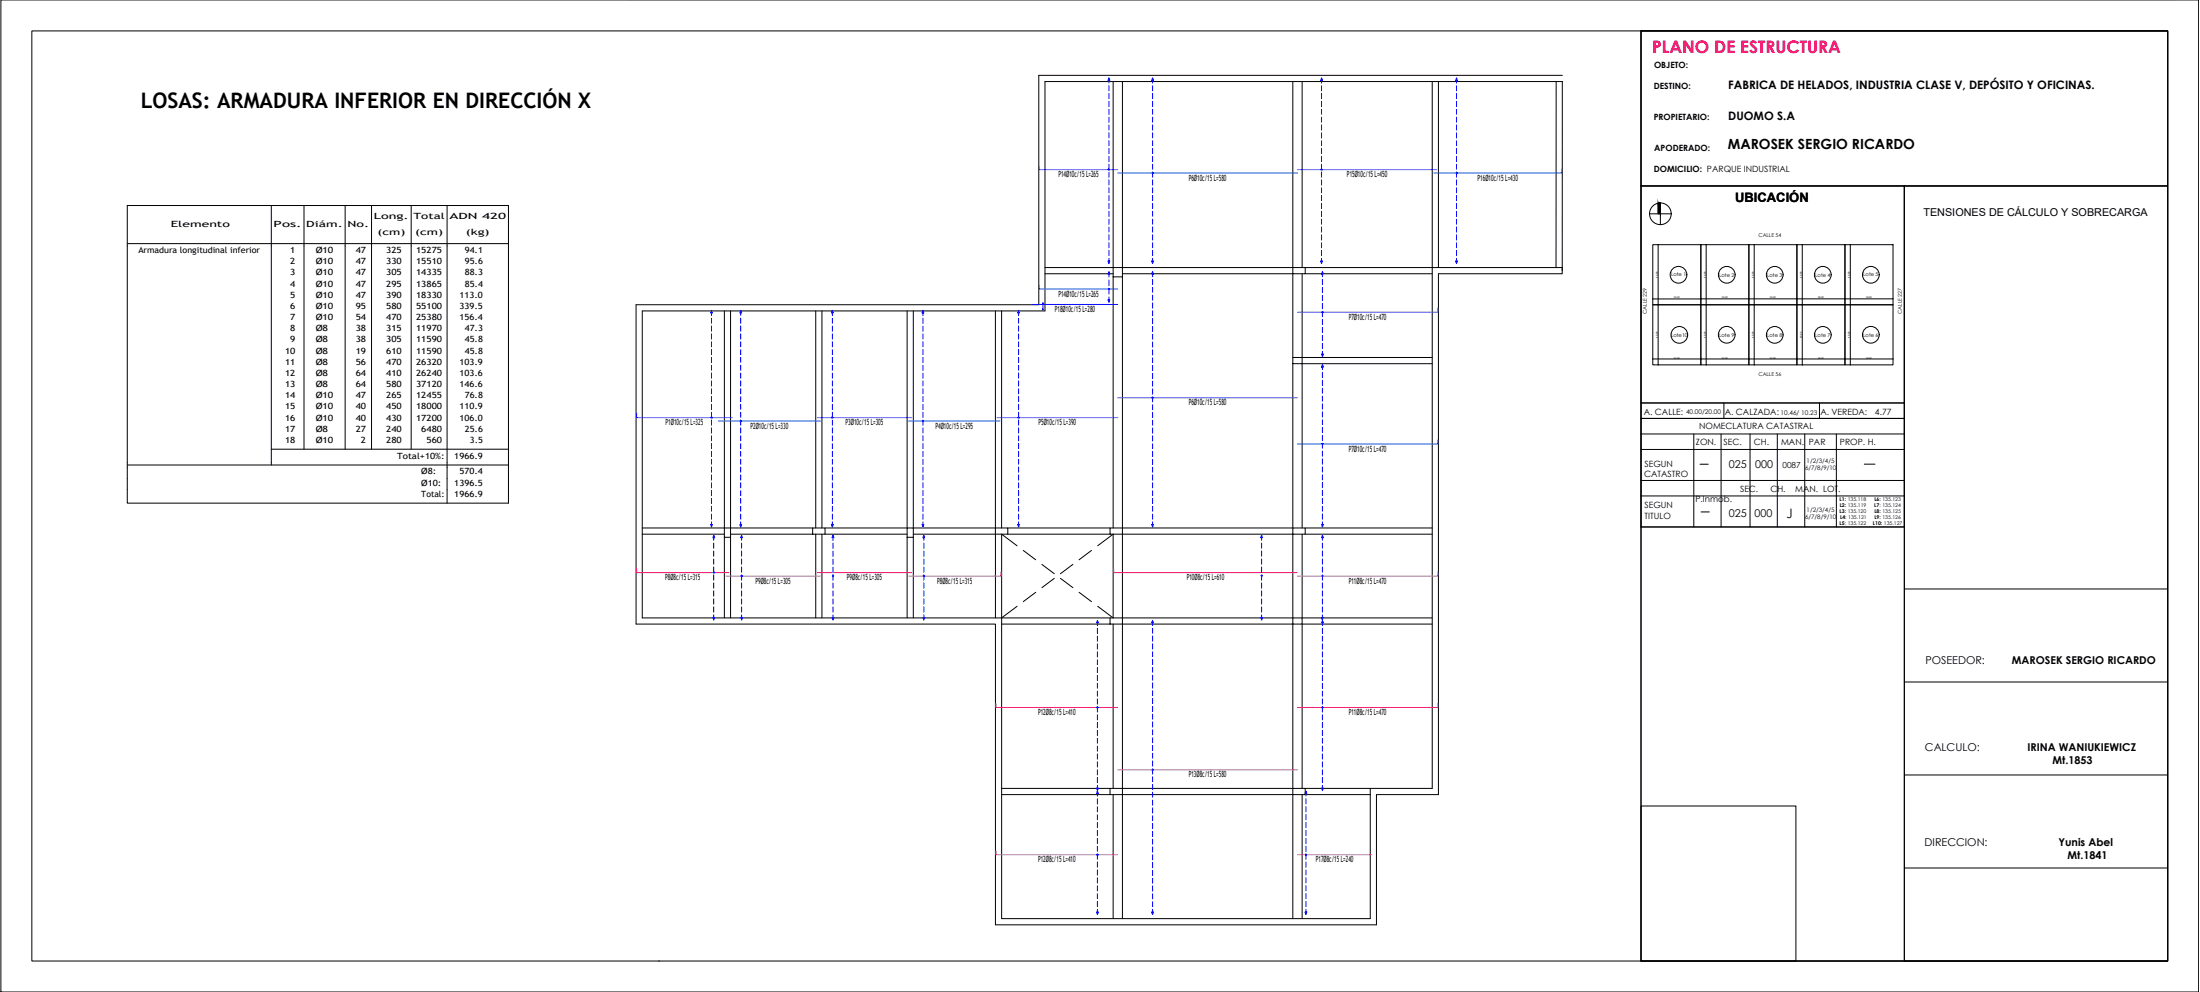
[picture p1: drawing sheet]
<svg xmlns="http://www.w3.org/2000/svg" width="710mm" height="320mm" viewBox="0 0 710 320" stroke-linecap="round" stroke-linejoin="round" font-family="sans-serif">
<!-- layer: 0 -->
<g fill="none" stroke="#000" stroke-width=".32">
<path d="M.3 0h709.4v320h-709.4zM10.3 10h689.4v300h-689.4zM529.7 10h170v300h-170zM529.7 10h170v50h-170zM529.7 10v300M529.7 10h170v300h-170M529.7 60h85v70h-85zM529.7 60h170M614.7 60h85v250h-85zM614.7 60v250M533.5 78.9h15.5v19.4h-15.5zM535.2 78.9v38.8"/>
<path d="M549 78.9h15.5v19.4h-15.5zM550.7 78.9v38.8M564.5 78.9h15.5v19.4h-15.5zM566.2 78.9v38.8M580 78.9h15.5v19.4h-15.5zM581.8 79l-.1 38.7M595.5 78.9h15.5v19.4h-15.5zM597.3 79v38.7M533.5 98.3h15.5v19.4h-15.5zM535.2 98.3h.1M549 98.3h15.5v19.4h-15.5zM549.1 96.4l-.1 .1"/>
<path d="M550.7 98.3h.1M564.5 98.3h15.5v19.4h-15.5zM564.6 96.4h-.1M566.2 98.3h.1M580 98.3h15.5v19.4h-15.5zM580.1 96.4h-.1M581.7 98.3l.1 .1M595.5 98.3h15.5v19.4h-15.5zM595.6 96.4h-.1M597.2 98.3h.1M611.1 96.4h-77.6M533.5 115.8h77.6"/>
<path d="M535.2 117.7h.1M549.1 115.8h-.1M550.7 117.7h.1M564.6 115.8h-.1M566.2 117.7h.1M580.1 115.8h-.1M595.6 115.8h-.1M529.7 130h85v5h-85zM529.7 135h85v35h-85zM529.7 135h85M529.7 140h85M546.7 140v30"/>
<path d="M555.6 140v30M556.5 130v5M564.9 140v30M573.7 140v30M582.6 140v30M587.3 130v5M592.8 140v30M529.7 145h85M529.7 155h85M529.7 160h85M529.7 170h85M614.7 190h85"/>
<path d="M614.7 220h85M529.7 260h50v50h-50zM614.7 250h85M614.7 280h85"/>
<circle cx="541.8" cy="88.6" r="2.69"/>
<circle cx="557.4" cy="88.6" r="2.69"/>
<circle cx="572.9" cy="88.6" r="2.69"/>
<circle cx="588.4" cy="88.6" r="2.69"/>
<circle cx="603.9" cy="88.6" r="2.69"/>
<circle cx="542.1" cy="108" r="2.69"/>
<circle cx="557.4" cy="108" r="2.69"/>
<circle cx="572.9" cy="108" r="2.69"/>
<circle cx="588.4" cy="108" r="2.69"/>
<circle cx="603.9" cy="108" r="2.69"/>
</g>
<!-- layer: VISTAS -->
<g fill="#000" stroke="#000" stroke-width=".32">
<path d="M535.6 65.5h.4z"/>
<path d="M535.6 65.5h.4zM535.2 65.5h.8z"/>
<path d="M535.2 65.5l.8 3.5v-3.5zM535.2 65.5l.8 3.5h-.8z"/>
</g>
<!-- layer: SILUETA DE SUPERFICIES -->
<g fill="none" stroke="#000" stroke-width=".32">
<path d="M532.5 69h6.9M535.2 65.5v3.5M536 65.5v7"/>
<circle cx="536" cy="69" r="3.5"/>
</g>
<!-- layer: plano 01 -->
<path d="M548.8 149.7h2.6M601.8 149.7h3.4M549.1 165.1h2.7" fill="none" stroke="#000" stroke-width=".32"/>
<!-- layer: 0 -->
<path d="M202.7 0h500" fill="none" stroke="#808080" stroke-width=".32"/>
<!-- layer: A-VISTA MUROS -->
<g fill="none" stroke="#000" stroke-width=".32">
<path d="M359.3 26.3v60h-22M362.3 26.3v60h55v-60M420.3 26.3v60M462.3 26.3v228h-41M464.3 26.3v60M502.3 26.3v60M504.3 24.3h-169v74h-130v103h116v97h123v-42h20v-168h40v-2h-83M337.3 88.3h22M359.3 86.3h3v3h-3zM359.3 89.3v81M362.3 89.3v81h55v-53M362.3 88.3h55"/>
<path d="M417.3 86.3h4v2h-4zM417.3 88.3v27M420.3 88.3v27h42M421.3 88.3h41M504.3 87.3v-61h-167v74h-130v99h151M233.8 100.3v70h-26.5M235.8 100.3v70h26.5M263.3 100.3v70M265.3 100.3v70M292.8 100.3v70h-26.5M294.8 100.3v70h26.5v-70M323.3 100.3v70"/>
<path d="M417.3 115.3h3v2h-3zM462.3 117.3h-42v53M207.3 172.3h26.5M233.8 170.3h2v3h-2zM233.8 173.3v26M235.8 172.3h26.5M235.8 173.3v26M262.3 170.3h4v2h-4zM263.3 172.3v27M265.3 172.3v27M266.3 172.3h26.5M292.8 170.3h2v3h-2z"/>
<path d="M292.8 173.3v26M294.8 172.3h26.5M294.8 173.3v26M321.3 170.3h4v2h-4zM321.3 172.3v27M323.3 172.3v124h119v-42M325.3 170.3h33M325.3 172.3h33M358.3 170.3h4v2h-4zM359.3 172.3v27M362.3 172.3h55v27h-55zM417.3 170.3h4v2h-4z"/>
<path d="M420.3 172.3v27h42M421.3 170.3h41M421.3 172.3h41M358.3 199.3h4v2h-4zM417.3 199.3h3v2h-3zM323.3 201.3h35M359.3 201.3v53M362.3 201.3h55v53h-55zM462.3 201.3h-42v53M323.3 254.3h35M323.3 256.3h35M358.3 254.3h4v2h-4z"/>
<path d="M359.3 256.3v40M417.3 254.3h4v2h-4zM417.3 256.3h-55v40M417.3 256.3v40M420.3 256.3v40M421.3 256.3h21"/>
</g>
<!-- layer: M-REFERENCIAS -->
<path d="M41.1 66.3h123v96h-123zM41.1 78.6h123M87.6 66.3v83.7M98.1 66.3v78.6M111.4 66.3v78.6M119.9 66.3v78.6M132.7 66.3v78.6M144.3 66.3v96M41.1 150h123M87.6 144.9h76.5" fill="none" stroke="#000" stroke-width=".32"/>
<!-- layer: PA_SIMB_HUEC -->
<path d="M323.3 172.3l5 3.8M330.3 177.5l4 3.1M352.3 177.5l-4 3.1M359.3 172.3l-5 3.7M328.3 195.6l-5 3.7M334.3 191.1l-4 2.9M336.3 182.1l4 3M340.3 186.6l-4 3M342.3 186.6l4 3M346.3 182l-4 3.1M348.3 191.1l4 3M354.3 195.6l5 3.7" fill="none" stroke="#000" stroke-width=".32"/>
<!-- layer: EH-BARRA 10mm VISTA -->
<g fill="none" stroke="#135de7" stroke-width=".32">
<path d="M335.5 53.7v1h25.3M360.8 55.8h58M418.8 54.7h45M504.1 54.5v1.3h-41.3M333.2 98.2h27.6M335.5 92.2v1h25.3M464.1 99.4v1.3h-45.3M205.5 133.1v1.6h30.9M231.9 135.8h32.9M263.8 134.7h30.5M293.3 135.8h29.5M321.8 134.7h39"/>
<path d="M360.8 128.3h58M464.1 141.9v1.3h-45.3"/>
</g>
<!-- layer: ARR_L_I_IG_LINEA -->
<g fill="none" stroke="#00f" stroke-width=".32">
<path d="M357.9 25.1l.4 .8h-.7zM357.9 25.9v.9M357.9 27.6v1.7M357.9 30.2v1.6M357.9 32.7v1.7M357.9 35.2v1.7M357.9 37.8v1.6M372 25.1l.4 .8h-.7zM372 25.9v.9M372 27.6v1.7M372 30.2v1.6M372 32.7v1.7"/>
<path d="M372 35.2v1.7M372 37.8v1.6M426.6 25.1l.3 .8h-.6zM426.6 25.9v.9M426.6 27.6v1.7M426.6 30.2v1.6M426.6 32.7v1.7M426.6 35.2v1.7M426.6 37.8v1.6M470.2 25.1l.3 .8h-.7zM470.2 25.9v.9M470.2 27.6v1.7"/>
<path d="M470.2 30.2v1.6M470.2 32.7v1.7M470.2 35.2v1.7M470.2 37.8v1.6M357.9 40.3v1.7M357.9 42.8v1.7M357.9 45.4v1.6M357.9 47.9v1.7M357.9 50.4v1.7M357.9 52.9v1.7M357.9 55.5v1.7M357.9 58v1.7"/>
<path d="M372 40.3v1.7M372 42.8v1.7M372 45.4v1.6M372 47.9v1.7M372 50.4v1.7M372 52.9v1.7M372 55.5v1.7M372 58v1.7M426.6 40.3v1.7M426.6 42.8v1.7M426.6 45.4v1.6M426.6 47.9v1.7"/>
<path d="M426.6 50.4v1.7M426.6 52.9v1.7M426.6 55.5v1.7M426.6 58v1.7M470.2 40.3v1.7M470.2 42.8v1.7M470.2 45.4v1.6M470.2 47.9v1.7M470.2 50.4v1.7M470.2 52.9v1.7M470.2 55.5v1.7M470.2 58v1.7"/>
<path d="M357.9 60.5v1.7M357.9 63.1v1.7M357.9 65.6v1.7M357.9 68.1v1.7M357.9 70.7v1.7M357.9 73.2v1.7M357.9 75.7v1.7M357.9 78.3v1.7M372 60.5v1.7M372 63.1v1.7M372 65.6v1.7M372 68.1v1.7"/>
<path d="M372 70.7v1.7M372 73.2v1.7M372 75.7v1.7M372 78.3v1.7M426.6 60.5v1.7M426.6 63.1v1.7M426.6 65.6v1.7M426.6 68.1v1.7M426.6 70.7v1.7M426.6 73.2v1.7M426.6 75.7v1.7M426.6 78.3v1.7"/>
<path d="M470.2 60.5v1.7M470.2 63.1v1.7M470.2 65.6v1.7M470.2 68.1v1.7M470.2 70.7v1.7M470.2 73.2v1.7M470.2 75.7v1.7M470.2 78.3v1.7M336.5 99.7h.3l-.2 .3zM336.6 97.6l.2 .3h-.3zM336.6 97.9v1.8M357.6 96.7h.7l-.4 .8z"/>
<path d="M357.6 84.2h.7l-.4 .8zM357.9 87.6l.4 .8h-.7zM357.9 80.8v1.7M357.9 83.3v.9M357.9 88.4v1M357.9 90.3v1.8M357.9 93v1.8M357.9 95.8v.9M371.7 84.2h.7l-.4 .8zM372 87.6l.4 .8h-.7zM372 80.8v1.7M372 83.3v.9"/>
<path d="M372 88.4v.9M372 90.1v1.7M372 92.7v1.6M372 95.2v1.7M372 97.7v1.7M426.3 84.2h.6l-.3 .8zM426.6 80.8v1.7M426.6 83.3v.9M426.9 87.6l.3 .8h-.6zM426.9 88.4v.9M426.9 90.2v1.7M426.9 92.7v1.7"/>
<path d="M426.9 95.3v1.7M426.9 97.9v1.7M469.8 84.2h.7l-.3 .8zM470.2 80.8v1.7M470.2 83.3v.9M229.7 100.1l.3 .8h-.6zM229.7 100.9v.9M229.7 102.6v1.7M229.7 105.1v1.7M229.7 107.7v1.7M229.7 110.2v1.7M229.7 112.7v1.7"/>
<path d="M229.7 115.3v1.6M229.7 117.8v1.7M239.1 100.1l.3 .8h-.6zM239.1 100.9v.9M239.1 102.6v1.7M239.1 105.1v1.7M239.1 107.7v1.7M239.1 110.2v1.7M239.1 112.7v1.7M239.1 115.3v1.6M239.1 117.8v1.7M268.7 100.1l.3 .8h-.6z"/>
<path d="M268.7 100.9v.9M268.7 102.6v1.7M268.7 105.1v1.7M268.7 107.7v1.7M268.7 110.2v1.7M268.7 112.7v1.7M268.7 115.3v1.6M268.7 117.8v1.7M297.9 100.1l.3 .8h-.6zM297.9 100.9v.9M297.9 102.6v1.7M297.9 105.1v1.7"/>
<path d="M297.9 107.7v1.7M297.9 110.2v1.7M297.9 112.7v1.7M297.9 115.3v1.6M297.9 117.8v1.7M328.8 100.1l.3 .8h-.6zM328.8 100.9v.9M328.8 102.6v1.7M328.8 105.1v1.7M328.8 107.7v1.7M328.8 110.2v1.7M328.8 112.7v1.7"/>
<path d="M328.8 115.3v1.6M328.8 117.8v1.7M372 100.2v1.7M372 102.7v1.7M372 105.3v1.6M372 107.8v1.7M372 110.3v1.7M372 112.8v1.7M372 115.4v1.6M372 117.9v1.7M426.6 114.2h.6l-.3 .8zM426.9 117.6l.3 .8h-.6z"/>
<path d="M426.9 100.4v1.8M426.9 103v1.7M426.9 105.6v1.7M426.9 108.2v1.7M426.9 110.7v1.8M426.9 113.3v.9M426.9 118.4v.9M229.7 120.3v1.7M229.7 122.8v1.7M229.7 125.4v1.7M229.7 127.9v1.7M229.7 130.4v1.7"/>
<path d="M229.7 133v1.6M229.7 135.5v1.7M229.7 138v1.7M239.1 120.3v1.7M239.1 122.8v1.7M239.1 125.4v1.7M239.1 127.9v1.7M239.1 130.4v1.7M239.1 133v1.6M239.1 135.5v1.7M239.1 138v1.7M268.7 120.3v1.7"/>
<path d="M268.7 122.8v1.7M268.7 125.4v1.7M268.7 127.9v1.7M268.7 130.4v1.7M268.7 133v1.6M268.7 135.5v1.7M268.7 138v1.7M297.9 120.3v1.7M297.9 122.8v1.7M297.9 125.4v1.7M297.9 127.9v1.7M297.9 130.4v1.7"/>
<path d="M297.9 133v1.6M297.9 135.5v1.7M297.9 138v1.7M328.8 120.3v1.7M328.8 122.8v1.7M328.8 125.4v1.7M328.8 127.9v1.7M328.8 130.4v1.7M328.8 133v1.6M328.8 135.5v1.7M328.8 138v1.7M372 120.4v1.7"/>
<path d="M372 122.9v1.7M372 125.4v1.7M372 128v1.6M372 130.5v1.7M372 133v1.7M372 135.5v1.7M372 138.1v1.6M426.9 120.1v1.7M426.9 122.7v1.7M426.9 125.2v1.7M426.9 127.7v1.7M426.9 130.3v1.7"/>
<path d="M426.9 132.8v1.7M426.9 135.4v1.6M426.9 137.9v1.7M229.7 140.5v1.7M229.7 143.1v1.6M229.7 145.6v1.7M229.7 148.1v1.7M229.7 150.6v1.7M229.7 153.2v1.6M229.7 155.7v1.7M229.7 158.2v1.7M239.1 140.5v1.7"/>
<path d="M239.1 143.1v1.6M239.1 145.6v1.7M239.1 148.1v1.7M239.1 150.6v1.7M239.1 153.2v1.6M239.1 155.7v1.7M239.1 158.2v1.7M268.7 140.5v1.7M268.7 143.1v1.6M268.7 145.6v1.7M268.7 148.1v1.7M268.7 150.6v1.7"/>
<path d="M268.7 153.2v1.6M268.7 155.7v1.7M268.7 158.2v1.7M297.9 140.5v1.7M297.9 143.1v1.6M297.9 145.6v1.7M297.9 148.1v1.7M297.9 150.6v1.7M297.9 153.2v1.6M297.9 155.7v1.7M297.9 158.2v1.7M328.8 140.5v1.7"/>
<path d="M328.8 143.1v1.6M328.8 145.6v1.7M328.8 148.1v1.7M328.8 150.6v1.7M328.8 153.2v1.6M328.8 155.7v1.7M328.8 158.2v1.7M372 140.6v1.7M372 143.1v1.7M372 145.6v1.7M372 148.1v1.7M372 150.7v1.7"/>
<path d="M372 153.2v1.7M372 155.7v1.7M372 158.2v1.7M426.9 140.4v1.7M426.9 143v1.6M426.9 145.5v1.7M426.9 148v1.7M426.9 150.6v1.7M426.9 153.1v1.7M426.9 155.6v1.7M426.9 158.2v1.7M229.4 169.2h.6l-.3 .8z"/>
<path d="M229.7 160.7v1.7M229.7 163.3v1.7M229.7 165.8v1.7M229.7 168.3v.9M230.4 172.6l.3 .8h-.6zM230.4 173.4v.9M230.4 175.2v1.7M230.4 177.7v1.7M238.8 169.2h.6l-.3 .8zM239.1 160.7v1.7M239.1 163.3v1.7M239.1 165.8v1.7"/>
<path d="M239.1 168.3v.9M239.4 172.6l.3 .8h-.6zM239.4 173.4v.9M239.4 175.2v1.7M239.4 177.7v1.7M268.4 169.2h.6l-.3 .8zM268.7 160.7v1.7M268.7 163.3v1.7M268.7 165.8v1.7M268.7 168.3v.9M268.9 172.6l.3 .8h-.6zM268.9 173.4v.9"/>
<path d="M268.9 175.2v1.7M268.9 177.7v1.7M297.6 169.2h.6l-.3 .8zM297.9 160.7v1.7M297.9 163.3v1.7M297.9 165.8v1.7M297.9 168.3v.9M298.2 172.6l.3 .8h-.6zM298.2 173.4v.9M298.2 175.2v1.7M298.2 177.7v1.7M328.5 169.2h.6l-.3 .8z"/>
<path d="M328.8 160.7v1.7M328.8 163.3v1.7M328.8 165.8v1.7M328.8 168.3v.9M371.7 169.2h.7l-.4 .8zM372 160.8v1.6M372 163.3v1.7M372 165.8v1.7M372 168.3v.9M407.2 172.6l.4 .8h-.7zM407.2 173.4v.9M407.2 175.2v1.7"/>
<path d="M407.2 177.7v1.7M426.6 169.2h.6l-.3 .8zM426.9 172.6l.3 .8h-.6zM426.9 160.7v1.7M426.9 163.3v1.6M426.9 165.8v1.7M426.9 168.3v.9M426.9 173.4v.9M426.9 175.2v1.7M426.9 177.7v1.7M230.1 199.2h.6l-.3 .8zM230.4 180.3v1.7"/>
<path d="M230.4 182.9v1.7M230.4 185.4v1.8M230.4 188v1.7M230.4 190.6v1.7M230.4 193.2v1.7M230.4 195.7v1.7M230.4 198.3v.9M239.1 199.2h.6l-.3 .8zM239.4 180.3v1.7M239.4 182.9v1.7M239.4 185.4v1.8M239.4 188v1.7"/>
<path d="M239.4 190.6v1.7M239.4 193.2v1.7M239.4 195.7v1.7M239.4 198.3v.9M268.6 199.2h.6l-.3 .8zM268.9 180.3v1.7M268.9 182.9v1.7M268.9 185.4v1.8M268.9 188v1.7M268.9 190.6v1.7M268.9 193.2v1.7M268.9 195.7v1.7"/>
<path d="M268.9 198.3v.9M297.9 199.2h.6l-.3 .8zM298.2 180.3v1.7M298.2 182.9v1.7M298.2 185.4v1.8M298.2 188v1.7M298.2 190.6v1.7M298.2 193.2v1.7M298.2 195.7v1.7M298.2 198.3v.9M406.9 199.2h.7l-.4 .8zM407.2 180.3v1.7"/>
<path d="M407.2 182.9v1.7M407.2 185.4v1.8M407.2 188v1.7M407.2 190.6v1.7M407.2 193.2v1.7M407.2 195.7v1.7M407.2 198.3v.9M426.6 199.2h.6l-.3 .8zM426.9 180.3v1.7M426.9 182.9v1.7M426.9 185.4v1.8M426.9 188v1.7"/>
<path d="M426.9 190.6v1.7M426.9 193.2v1.7M426.9 195.7v1.7M426.9 198.3v.9M354.2 200.1l.4 .8h-.7zM354.2 200.9v.9M354.2 202.6v1.7M354.2 205.2v1.7M354.2 207.7v1.7M354.2 210.2v1.7M354.2 212.8v1.7M354.2 215.3v1.7"/>
<path d="M354.2 217.8v1.7M372 200.1l.4 .8h-.7zM372 200.9v.9M372 202.6v1.7M372 205.1v1.7M372 207.7v1.6M372 210.2v1.7M372 212.7v1.7M372 215.2v1.7M372 217.7v1.7M426.9 200.1l.3 .8h-.6zM426.9 200.9v.9"/>
<path d="M426.9 202.6v1.7M426.9 205.2v1.7M426.9 207.7v1.7M426.9 210.2v1.7M426.9 212.8v1.7M426.9 215.3v1.7M426.9 217.8v1.7M354.2 220.4v1.7M354.2 222.9v1.7M354.2 225.4v1.7M354.2 228v1.7M354.2 230.5v1.7"/>
<path d="M354.2 233v1.7M354.2 235.6v1.7M354.2 238.1v1.7M372 220.3v1.6M372 222.8v1.7M372 225.3v1.7M372 227.8v1.7M372 230.3v1.7M372 232.9v1.6M372 235.4v1.7M372 237.9v1.7M426.9 220.4v1.7"/>
<path d="M426.9 222.9v1.7M426.9 225.4v1.7M426.9 228v1.7M426.9 230.5v1.7M426.9 233v1.7M426.9 235.6v1.7M426.9 238.1v1.7M353.9 254.2h.7l-.4 .8zM354.2 255.1l.4 .8h-.7zM354.2 240.6v1.7M354.2 243.2v1.7M354.2 245.7v1.7"/>
<path d="M354.2 248.3v1.6M354.2 250.8v1.7M354.2 253.3v.9M354.2 255.9v.9M354.2 257.6v1.7M372 240.4v1.7M372 242.9v1.7M372 245.5v1.6M372 248v1.7M372 250.5v1.7M372 253v1.7M372 255.5v1.7"/>
<path d="M372 258.1v1.6M421.5 255.1l.4 .8h-.7zM421.5 255.9v.9M421.5 257.6v1.7M426.6 254.2h.6l-.3 .8zM426.9 240.6v1.7M426.9 243.2v1.7M426.9 245.7v1.7M426.9 248.3v1.6M426.9 250.8v1.7M426.9 253.3v.9M354.2 260.2v1.7"/>
<path d="M354.2 262.7v1.7M354.2 265.3v1.7M354.2 267.8v1.7M354.2 270.4v1.7M354.2 272.9v1.7M354.2 275.5v1.7M354.2 278v1.7M372 260.6v1.6M372 263.1v1.7M372 265.6v1.7M372 268.1v1.7M372 270.7v1.6"/>
<path d="M372 273.2v1.7M372 275.7v1.7M372 278.2v1.7M421.5 260.2v1.7M421.5 262.7v1.7M421.5 265.3v1.7M421.5 267.8v1.7M421.5 270.4v1.7M421.5 272.9v1.7M421.5 275.5v1.7M421.5 278v1.7M353.9 294.2h.7l-.4 .8z"/>
<path d="M354.2 280.6v1.7M354.2 283.1v1.7M354.2 285.7v1.7M354.2 288.2v1.7M354.2 290.8v1.7M354.2 293.3v.9M371.7 294.2h.7l-.4 .8zM372 280.7v1.7M372 283.2v1.7M372 285.8v1.6M372 288.3v1.7M372 290.8v1.7"/>
<path d="M372 293.3v.9M421.2 294.2h.7l-.4 .8zM421.5 280.6v1.7M421.5 283.1v1.7M421.5 285.7v1.7M421.5 288.2v1.7M421.5 290.8v1.7M421.5 293.3v.9"/>
<circle cx="358" cy="54.7" r=".2"/>
<circle cx="372.1" cy="55.8" r=".2"/>
<circle cx="426.6" cy="54.7" r=".2"/>
<circle cx="470.2" cy="55.8" r=".2"/>
<circle cx="358" cy="93.2" r=".2"/>
<circle cx="426.9" cy="100.7" r=".2"/>
<circle cx="229.7" cy="134.7" r=".2"/>
<circle cx="239.1" cy="135.8" r=".2"/>
<circle cx="268.7" cy="134.7" r=".2"/>
<circle cx="297.9" cy="135.8" r=".2"/>
<circle cx="328.8" cy="134.7" r=".2"/>
<circle cx="372.1" cy="128.3" r=".2"/>
<circle cx="426.9" cy="143.2" r=".2"/>
<circle cx="230.4" cy="184.7" r=".2"/>
<circle cx="239.4" cy="185.8" r=".2"/>
<circle cx="268.9" cy="185.7" r=".2"/>
<circle cx="298.2" cy="185.8" r=".2"/>
<circle cx="407.2" cy="185.7" r=".2"/>
<circle cx="426.9" cy="185.8" r=".2"/>
<circle cx="354.2" cy="228.2" r=".2"/>
<circle cx="426.9" cy="228.2" r=".2"/>
<circle cx="372.1" cy="248.3" r=".2"/>
<circle cx="354.2" cy="275.7" r=".2"/>
<circle cx="421.6" cy="275.7" r=".2"/>
</g>
<!-- layer: EH-BARRA 8mm VISTA -->
<path d="M205.5 183.4v1.3h29.8M234.3 185.8h30.5M263.8 184.7h30.5M323.1 184.5v1.3h-29.8M359.5 183.4v1.3h59.3M464.1 184.5v1.3h-45.3M321.5 226.9v1.3h39.3M464.1 226.9v1.3h-45.3M360.8 248.3h58M321.5 274.4v1.3h39.3M418.8 275.7h24" fill="none" stroke="#e713e0" stroke-width=".32"/>
<text font-size="6.9" x="45.4" y="34.8">LOSAS: ARMADURA INFERIOR EN DIRECCIÓN X</text>
<text font-size="5.6" fill="#f00" x="533.3" y="17">PLANO DE ESTRUCTURA</text>
<text font-size="4.5" x="557.7" y="48.2">MAROSEK SERGIO RICARDO</text>
<g font-size="4.2">
<text x="560.1" y="65.2">UBICACIÓN</text>
<text x="576.6" y="166.9">J</text>
</g>
<g font-size="3.8">
<text x="557.9" y="28.6">FABRICA DE HELADOS, INDUSTRIA CLASE V, DEPÓSITO Y OFICINAS.</text>
<text x="557.9" y="38.8">DUOMO S.A</text>
</g>
<g font-size="3.5">
<text x="620.9" y="69.7">TENSIONES DE CÁLCULO Y SOBRECARGA</text>
<text x="558" y="150.9">025</text>
<text x="566.6" y="150.9">000</text>
<text x="558" y="166.8">025</text>
<text x="566.4" y="166.8">000</text>
<text x="621.5" y="214.2">POSEEDOR:</text>
<text x="649.4" y="214.2">MAROSEK SERGIO RICARDO</text>
<text x="621.3" y="242.3">CALCULO:</text>
<text x="654.4" y="242.3">IRINA WANIUKIEWICZ</text>
<text x="662.5" y="246.5">Mt.1853</text>
<text x="621.2" y="272.8">DIRECCION:</text>
<text x="664.4" y="272.8">Yunis Abel</text>
<text x="667.4" y="277">Mt.1841</text>
</g>
<g font-size="2.8">
<text x="533.9" y="22">OBJETO:</text>
<text x="533.8" y="28.7">DESTINO:</text>
<text x="533.8" y="38.8">PROPIETARIO:</text>
<text x="534" y="48.8">APODERADO:</text>
<text x="341.6" y="57">P14Ø10c/15 L=265</text>
<text x="383.7" y="58.3">P6Ø10c/15 L=580</text>
<text x="434.8" y="57">P15Ø10c/15 L=450</text>
<text x="476.9" y="58.3">P16Ø10c/15 L=430</text>
<text x="533.8" y="55.6">DOMICILIO: PARQUE INDUSTRIAL</text>
<text x="120.7" y="70.5">Long.</text>
<text x="133.5" y="70.5">Total</text>
<text x="145.1" y="70.5">ADN 420</text>
<text x="55.1" y="73.2">Elemento</text>
<text x="88.3" y="73.2">Pos.</text>
<text x="98.9" y="73.2">Diám.</text>
<text x="112.2" y="73.2">No.</text>
<text x="121.8" y="75.9">(cm)</text>
<text x="134" y="75.9">(cm)</text>
<text x="150.4" y="75.9">(kg)</text>
<text x="44.7" y="81.6">Armadura longitudinal inferior</text>
<text x="93.7" y="81.6">1</text>
<text x="101.9" y="81.6">Ø10</text>
<text x="114.8" y="81.6">47</text>
<text x="124.7" y="81.6">325</text>
<text x="134.3" y="81.6">15275</text>
<text x="150" y="81.6">94.1</text>
<text x="93.7" y="85.2">2</text>
<text x="93.7" y="88.8">3</text>
<text x="101.9" y="85.2">Ø10</text>
<text x="101.9" y="88.8">Ø10</text>
<text x="114.8" y="85.2">47</text>
<text x="114.8" y="88.8">47</text>
<text x="124.7" y="85.2">330</text>
<text x="124.7" y="88.8">305</text>
<text x="134.3" y="85.2">15510</text>
<text x="134.3" y="88.8">14335</text>
<text x="150" y="85.2">95.6</text>
<text x="150" y="88.8">88.3</text>
<text x="93.7" y="92.4">4</text>
<text x="101.9" y="92.4">Ø10</text>
<text x="114.8" y="92.4">47</text>
<text x="124.7" y="92.4">295</text>
<text x="134.3" y="92.4">13865</text>
<text x="150" y="92.4">85.4</text>
<text x="341.6" y="95.7">P14Ø10c/15 L=265</text>
<text x="93.7" y="96">5</text>
<text x="93.7" y="99.6">6</text>
<text x="101.9" y="96">Ø10</text>
<text x="101.9" y="99.6">Ø10</text>
<text x="114.8" y="96">47</text>
<text x="114.8" y="99.6">95</text>
<text x="124.7" y="96">390</text>
<text x="124.7" y="99.6">580</text>
<text x="134.3" y="96">18330</text>
<text x="134.3" y="99.6">55100</text>
<text x="148.3" y="96">113.0</text>
<text x="148.3" y="99.6">339.5</text>
<text x="340.5" y="100.7">P18Ø10c/15 L=280</text>
<text x="93.7" y="103.2">7</text>
<text x="93.7" y="106.8">8</text>
<text x="101.9" y="103.2">Ø10</text>
<text x="101.9" y="106.8">Ø8</text>
<text x="114.8" y="103.2">54</text>
<text x="114.8" y="106.8">38</text>
<text x="124.7" y="103.2">470</text>
<text x="124.7" y="106.8">315</text>
<text x="134.3" y="103.2">25380</text>
<text x="134.3" y="106.8">11970</text>
<text x="148.3" y="103.2">156.4</text>
<text x="150" y="106.8">47.3</text>
<text x="435.4" y="103.2">P7Ø10c/15 L=470</text>
<text x="93.7" y="110.4">9</text>
<text x="101.9" y="110.4">Ø8</text>
<text x="114.8" y="110.4">38</text>
<text x="124.7" y="110.4">305</text>
<text x="134.3" y="110.4">11590</text>
<text x="150" y="110.4">45.8</text>
<text x="92" y="114">10</text>
<text x="92" y="117.6">11</text>
<text x="101.9" y="114">Ø8</text>
<text x="101.9" y="117.6">Ø8</text>
<text x="114.8" y="114">19</text>
<text x="114.8" y="117.6">56</text>
<text x="124.7" y="114">610</text>
<text x="124.7" y="117.6">470</text>
<text x="134.3" y="114">11590</text>
<text x="134.3" y="117.6">26320</text>
<text x="148.3" y="117.6">103.9</text>
<text x="150" y="114">45.8</text>
<text x="92" y="121.2">12</text>
<text x="92" y="124.8">13</text>
<text x="101.9" y="121.2">Ø8</text>
<text x="101.9" y="124.8">Ø8</text>
<text x="114.8" y="121.2">64</text>
<text x="114.8" y="124.8">64</text>
<text x="124.7" y="121.2">410</text>
<text x="124.7" y="124.8">580</text>
<text x="134.3" y="121.2">26240</text>
<text x="134.3" y="124.8">37120</text>
<text x="148.3" y="121.2">103.6</text>
<text x="148.3" y="124.8">146.6</text>
<text x="92" y="128.4">14</text>
<text x="101.9" y="128.4">Ø10</text>
<text x="114.8" y="128.4">47</text>
<text x="124.7" y="128.4">265</text>
<text x="134.3" y="128.4">12455</text>
<text x="150" y="128.4">76.8</text>
<text x="383.7" y="130.8">P6Ø10c/15 L=580</text>
<text x="92" y="132">15</text>
<text x="92" y="135.6">16</text>
<text x="101.9" y="132">Ø10</text>
<text x="101.9" y="135.6">Ø10</text>
<text x="114.8" y="132">40</text>
<text x="114.8" y="135.6">40</text>
<text x="124.7" y="132">450</text>
<text x="124.7" y="135.6">430</text>
<text x="134.3" y="132">18000</text>
<text x="134.3" y="135.6">17200</text>
<text x="148.3" y="132">110.9</text>
<text x="148.3" y="135.6">106.0</text>
<text x="214.8" y="137">P1Ø10c/15 L=325</text>
<text x="273" y="137">P3Ø10c/15 L=305</text>
<text x="335.2" y="137">P5Ø10c/15 L=390</text>
<text x="530.6" y="134">A. CALLE:</text>
<text x="556.8" y="133.8">A. CALZADA:</text>
<text x="587.6" y="133.8">A. VEREDA:</text>
<text x="605.2" y="133.8">4.77</text>
<text x="92" y="139.2">17</text>
<text x="92" y="142.8">18</text>
<text x="101.9" y="139.2">Ø8</text>
<text x="101.9" y="142.8">Ø10</text>
<text x="114.8" y="139.2">27</text>
<text x="116.5" y="142.8">2</text>
<text x="124.7" y="139.2">240</text>
<text x="124.7" y="142.8">280</text>
<text x="136" y="139.2">6480</text>
<text x="137.7" y="142.8">560</text>
<text x="150" y="139.2">25.6</text>
<text x="151.7" y="142.8">3.5</text>
<text x="242.3" y="138.3">P2Ø10c/15 L=330</text>
<text x="302" y="138.3">P4Ø10c/15 L=295</text>
<text x="547.4" y="143.6">ZON.</text>
<text x="548.5" y="138.2">NOMECLATURA CATASTRAL</text>
<text x="556.3" y="143.6">SEC.</text>
<text x="566.1" y="143.6">CH.</text>
<text x="574.9" y="143.6">MAN. PAR</text>
<text x="593.9" y="143.6">PROP. H.</text>
<text x="128.2" y="147.9">Total+10%:</text>
<text x="146.7" y="147.9">1966.9</text>
<text x="435.4" y="145.7">P7Ø10c/15 L=470</text>
<text x="136" y="153">Ø8:</text>
<text x="148.3" y="153">570.4</text>
<text x="530.7" y="153.9">CATASTRO</text>
<text x="530.8" y="150.5">SEGUN</text>
<text x="136" y="156.6">Ø10:</text>
<text x="136" y="160.2">Total:</text>
<text x="146.7" y="156.6">1396.5</text>
<text x="146.7" y="160.2">1966.9</text>
<text x="561.7" y="158.6">SEC.</text>
<text x="571.4" y="158.6">CH.</text>
<text x="579.5" y="158.6">MAN. LOT.</text>
<text x="530.8" y="167.4">TITULO</text>
<text x="530.8" y="164">SEGUN</text>
<text x="547.3" y="162">P.Inmob.</text>
<text x="214.7" y="187">P8Ø8c/15 L=315</text>
<text x="243.9" y="188.3">P9Ø8c/15 L=305</text>
<text x="273.4" y="187">P9Ø8c/15 L=305</text>
<text x="302.5" y="188.3">P8Ø8c/15 L=315</text>
<text x="383.1" y="187">P10Ø8c/15 L=610</text>
<text x="435.4" y="188.3">P11Ø8c/15 L=470</text>
<text x="335.1" y="230.7">P12Ø8c/15 L=410</text>
<text x="435.4" y="230.7">P11Ø8c/15 L=470</text>
<text x="383.7" y="250.8">P13Ø8c/15 L=580</text>
<text x="335.1" y="278.2">P12Ø8c/15 L=410</text>
<text x="424.7" y="278.2">P17Ø8c/15 L=240</text>
</g>
<text font-size="2.7" x="575.4" y="150.9">0087</text>
<g font-size="2.1">
<text x="544.2" y="133.7">40.00/20.00</text>
<text x="574.7" y="133.7">10.46/ 10.23</text>
</g>
<g font-size="2">
<text x="583.2" y="149.3">1/2/3/4/5</text>
<text x="582.7" y="151.6">6/7/8/9/10</text>
<text x="582.7" y="167.3">6/7/8/9/10</text>
<text x="583.2" y="165">1/2/3/4/5</text>
</g>
<g font-size="1.7">
<text x="567.6" y="76.5">CALLE 54</text>
<text x="539.4" y="89.2">Lote 1</text>
<text x="554.9" y="89.2">Lote 2</text>
<text x="570.4" y="89.2">Lote 3</text>
<text x="585.9" y="89.2">Lote 4</text>
<text x="601.4" y="89.2">Lote 5</text>
<text x="531.5" y="101.2" transform="rotate(-90 531.5 101.2)">CALLE 229</text>
<text x="613.9" y="101.2" transform="rotate(-90 613.9 101.2)">CALLE 227</text>
<text x="539.4" y="108.6">Lote10</text>
<text x="554.9" y="108.6">Lote 9</text>
<text x="570.4" y="108.6">Lote 8</text>
<text x="585.9" y="108.6">Lote 7</text>
<text x="601.4" y="108.6">Lote 6</text>
<text x="567.6" y="121.2">CALLE 56</text>
<text x="593.8" y="161.5">L1: 135.118</text>
<text x="605" y="161.5">L6: 135.123</text>
<text x="593.8" y="165.4">L3: 135.120</text>
<text x="593.8" y="163.5">L2: 135.119</text>
<text x="594" y="167.4">L4: 135.121</text>
<text x="605" y="163.5">L7: 135.124</text>
<text x="605" y="165.4">L8: 135.125</text>
<text x="605" y="167.4">L9: 135.126</text>
<text x="593.8" y="169.3">L5: 135.122</text>
<text x="604.6" y="169.3">L10: 135.127</text>
</g>
<g font-size=".8">
<text x="535.1" y="89.5" transform="rotate(-90 535.1 89.5)">40.00</text>
<text x="550.6" y="89.5" transform="rotate(-90 550.6 89.5)">40.00</text>
<text x="566.1" y="89.5" transform="rotate(-90 566.1 89.5)">40.00</text>
<text x="581.6" y="89.6" transform="rotate(-90 581.6 89.6)">40.00</text>
<text x="597.1" y="89.5" transform="rotate(-90 597.1 89.5)">40.00</text>
<text x="540.3" y="96.3">32.00</text>
<text x="555.8" y="96.2">32.00</text>
<text x="571.3" y="96.2">32.00</text>
<text x="586.8" y="96.2">32.00</text>
<text x="602.3" y="96.2">32.00</text>
<text x="535.1" y="108.9" transform="rotate(-90 535.1 108.9)">40.00</text>
<text x="550.6" y="108.9" transform="rotate(-90 550.6 108.9)">40.00</text>
<text x="566.1" y="108.9" transform="rotate(-90 566.1 108.9)">40.00</text>
<text x="581.6" y="109" transform="rotate(-90 581.6 109)">40.00</text>
<text x="597.1" y="108.9" transform="rotate(-90 597.1 108.9)">40.00</text>
<text x="540.3" y="115.6">32.00</text>
<text x="555.8" y="115.6">32.00</text>
<text x="571.3" y="115.6">32.00</text>
<text x="586.8" y="115.6">32.00</text>
<text x="602.3" y="115.6">32.00</text>
</g>
</svg>
